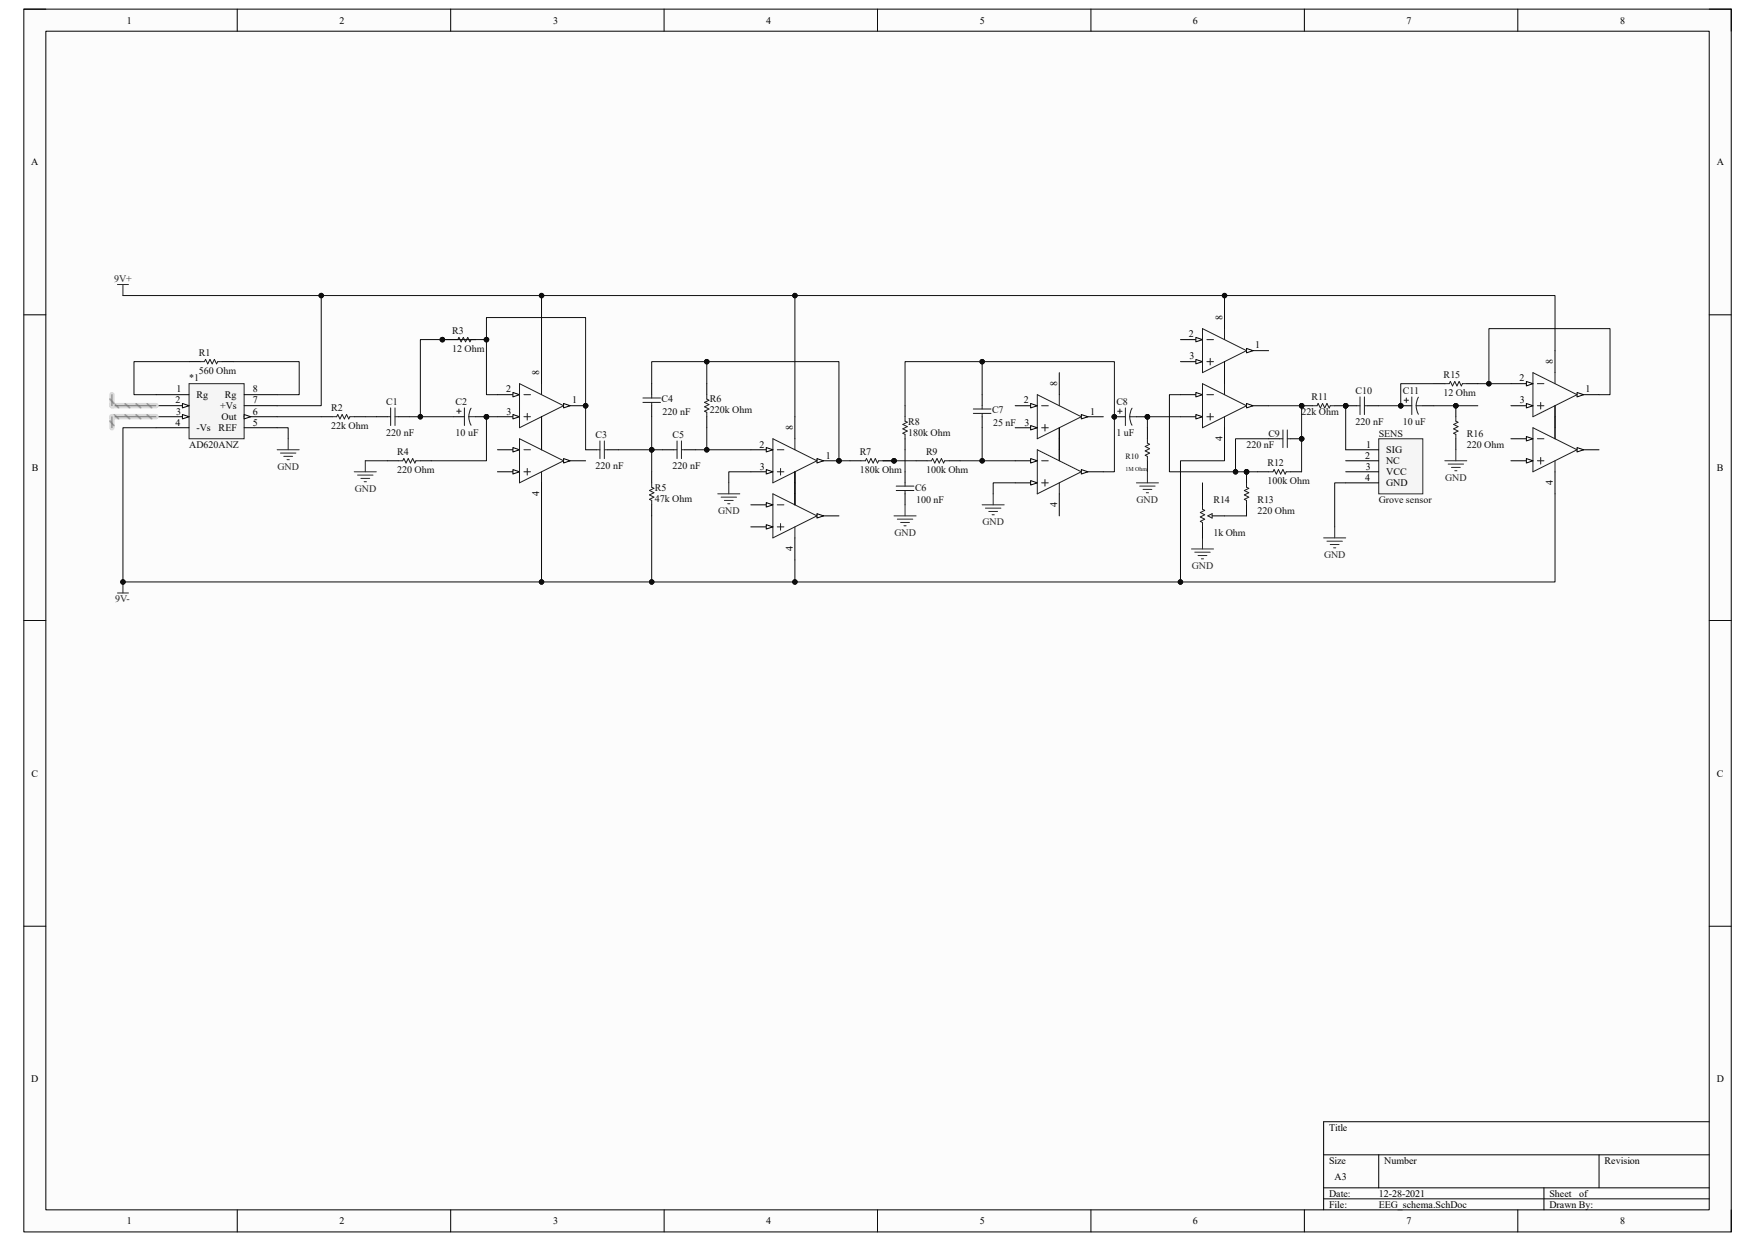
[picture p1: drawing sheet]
<svg xmlns="http://www.w3.org/2000/svg" width="297mm" height="210mm" viewBox="0 0 297 210" stroke-linecap="round" stroke-linejoin="round" font-family="sans-serif">
<path d="M4 1.5h289v207h-289z" fill-rule="evenodd" fill="#fcfcfc"/>
<path d="M4 1.5h289v207h-289z" fill="none" stroke="#000" stroke-width=".17"/>
<path d="M7.8 5.3h281.5v199.4h-281.5z" fill-rule="evenodd" fill="#fcfcfc"/>
<g fill="none" stroke="#000" stroke-width=".17">
<path d="M4 1.5h3.8M7.8 5.3h281.5v199.4h-281.5zM40.1 1.5v3.8M76.3 1.5v3.8M112.4 1.5v3.8M148.5 1.5v3.8M184.6 1.5v3.8M220.7 1.5v3.8M256.9 1.5v3.8M289.3 1.5h3.7v3.8M4 53.3h3.8M289.3 53.3h3.7"/>
<path d="M4 105h3.8M289.3 105h3.7M4 156.7h3.8M289.3 156.7h3.7M224 195.4h65.3M233.3 195.4v5.6M270.6 195.4v5.6M289.3 189.8h-65.3v14.9M40.2 204.7v3.8M76.3 204.7v3.8M112.4 204.7v3.8M148.5 204.7v3.8"/>
<path d="M184.6 204.7v3.8M220.7 204.7v3.8M224 201h65.3M224 202.9h65.3M256.9 204.7v3.8M261.3 201v3.7M293 204.7v3.8"/>
</g>
<path d="M19.9 48.1h1.8M20.8 48.1v1.9" fill="none" stroke="#262626" stroke-width=".17"/>
<path d="M32 64.9h9.3v9.4h-9.3z" fill-rule="evenodd" fill="#f5f5f5"/>
<path d="M32 64.9h9.3v9.4h-9.3z" fill="none" stroke="#262626" stroke-width=".17"/>
<path d="M26.4 66.8h5.6M26.4 68.7h5.6" fill="none" stroke="#000" stroke-width=".17"/>
<path d="M30.9 68.3l1.1 .4-1.1 .3z" fill="#fbfbfb"/>
<path d="M26.4 70.5h5.6M30.9 68.3l1.1 .4-1.1 .3z" fill="none" stroke="#000" stroke-width=".17"/>
<path d="M30.9 70.1l1.1 .4-1.1 .4z" fill="#fbfbfb"/>
<path d="M26.4 72.4h5.6M30.9 70.1l1.1 .4-1.1 .4zM41.3 72.4h5.6M41.3 70.5h5.6" fill="none" stroke="#000" stroke-width=".17"/>
<path d="M41.3 70.1l1.1 .4-1.1 .4z" fill="#fbfbfb"/>
<path d="M32 61.2h1.9M37.6 61.2h1.8M41.3 70.1l1.1 .4-1.1 .4zM41.3 68.7h5.6M41.3 66.8h5.6" fill="none" stroke="#000" stroke-width=".17"/>
<path d="M33.9 61.2h.7l.2-.4 .4 .8 .3-.8 .4 .8 .4-.8 .4 .8 .1-.4h.8" fill="none" stroke="#1c1c1c" stroke-width=".17"/>
<path d="M46.9 76.1h3.7M47.5 76.7h2.6M48 77.2h1.5M48.6 77.8h.4M48.8 74.3v1.8M20.8 98.5v1.9M19.9 100.4h1.8" fill="none" stroke="#262626" stroke-width=".17"/>
<circle cx="20.8" cy="98.5" r=".37" fill="#0e0e0e"/>
<circle cx="20.8" cy="98.5" r=".37" fill="none" stroke="#0e0e0e" stroke-width=".17"/>
<path d="M54.4 70.5h1.8M60 70.5h1.8M63.7 70.5h1.8M67.4 70.5h1.9" fill="none" stroke="#000" stroke-width=".17"/>
<path d="M56.2 70.5h.8l.2-.4 .3 .8 .4-.8 .4 .8 .4-.8 .3 .8 .2-.4h.8M65.5 70.5h.6M66.1 69v3M66.9 70.5h.5M66.9 69v3" fill="none" stroke="#1c1c1c" stroke-width=".17"/>
<circle cx="82.3" cy="70.5" r=".37" fill="#0e0e0e"/>
<circle cx="82.3" cy="70.5" r=".37" fill="none" stroke="#0e0e0e" stroke-width=".17"/>
<path d="M76.7 70.5h1.9M80.5 70.5h1.8" fill="none" stroke="#000" stroke-width=".17"/>
<circle cx="82.3" cy="70.5" r=".37" fill="#0e0e0e"/>
<circle cx="82.3" cy="70.5" r=".37" fill="none" stroke="#0e0e0e" stroke-width=".17"/>
<path d="M77.3 69.6h.7M77.7 69.2v.8M78.6 69v3M79.3 70.5l.1 .8 .3 .7M79.3 70.5h1.2M79.7 69.1l-.3 .7-.1 .7" fill="none" stroke="#1c1c1c" stroke-width=".17"/>
<circle cx="82.3" cy="57.5" r=".37" fill="#0e0e0e"/>
<circle cx="82.3" cy="57.5" r=".37" fill="none" stroke="#0e0e0e" stroke-width=".17"/>
<circle cx="74.9" cy="57.5" r=".37" fill="#0e0e0e"/>
<circle cx="74.9" cy="57.5" r=".37" fill="none" stroke="#0e0e0e" stroke-width=".17"/>
<path d="M80.5 57.5h1.8" fill="none" stroke="#000" stroke-width=".17"/>
<circle cx="82.3" cy="57.5" r=".37" fill="#0e0e0e"/>
<circle cx="82.3" cy="57.5" r=".37" fill="none" stroke="#0e0e0e" stroke-width=".17"/>
<path d="M74.9 57.5h1.8" fill="none" stroke="#000" stroke-width=".17"/>
<circle cx="74.9" cy="57.5" r=".37" fill="#0e0e0e"/>
<circle cx="74.9" cy="57.5" r=".37" fill="none" stroke="#0e0e0e" stroke-width=".17"/>
<path d="M76.7 57.5h.8l.2-.4 .3 .7 .4-.7 .4 .7 .4-.7 .3 .7 .2-.3h.8" fill="none" stroke="#1c1c1c" stroke-width=".17"/>
<circle cx="99.1" cy="68.7" r=".37" fill="#0e0e0e"/>
<circle cx="99.1" cy="68.7" r=".37" fill="none" stroke="#0e0e0e" stroke-width=".17"/>
<path d="M95.4 68.7h3.7" fill="none" stroke="#000" stroke-width=".17"/>
<path d="M95.4 68.3l1.1 .4-1.1 .3z" fill="#fbfbfb"/>
<path d="M95.4 68.3l1.1 .4-1.1 .3z" fill="none" stroke="#000" stroke-width=".17"/>
<circle cx="99.1" cy="68.7" r=".37" fill="#0e0e0e"/>
<circle cx="99.1" cy="68.7" r=".37" fill="none" stroke="#0e0e0e" stroke-width=".17"/>
<path d="M84.2 66.8h3.7" fill="none" stroke="#000" stroke-width=".17"/>
<path d="M86.8 66.4l1.1 .4-1.1 .4z" fill="#fbfbfb"/>
<path d="M84.2 70.5h3.7M86.8 66.4l1.1 .4-1.1 .4z" fill="none" stroke="#000" stroke-width=".17"/>
<path d="M86.8 70.2l1.1 .3-1.1 .4z" fill="#fbfbfb"/>
<path d="M84.2 79.8h3.7M86.8 70.2l1.1 .3-1.1 .4zM91.6 61.2v3.7M91.6 72.4v3.7" fill="none" stroke="#000" stroke-width=".17"/>
<path d="M87.9 64.9l7.5 3.8-7.5 3.7zM88.7 66.8h1.1M88.7 70.5h1.1M89.2 70v1.1M91.6 64.9v1.9M91.6 70.5v1.9" fill="none" stroke="#1c1c1c" stroke-width=".17"/>
<path d="M86.8 79.5l1.1 .3-1.1 .4z" fill="#fbfbfb"/>
<path d="M84.2 76.1h3.7M86.8 79.5l1.1 .3-1.1 .4z" fill="none" stroke="#000" stroke-width=".17"/>
<path d="M86.8 75.7l1.1 .4-1.1 .4z" fill="#fbfbfb"/>
<path d="M86.8 75.7l1.1 .4-1.1 .4zM95.4 78h3.7" fill="none" stroke="#000" stroke-width=".17"/>
<path d="M95.4 77.6l1.1 .4-1.1 .4z" fill="#fbfbfb"/>
<g fill="none" stroke="#000" stroke-width=".17">
<path d="M65.5 78h1.9M71.1 78h1.9M91.6 70.5v3.8M95.4 77.6l1.1 .4-1.1 .4zM99.1 76.1h1.9M102.8 76.1h1.9M110.3 64.9v1.9M110.3 68.7v1.8M110.3 79.8v1.9M112.2 76.1h1.8M115.9 76.1h1.9M91.6 81.7v3.7"/>
<path d="M110.3 85.4v1.9"/>
</g>
<g fill="none" stroke="#1c1c1c" stroke-width=".17">
<path d="M67.4 78h.8l.1-.4 .4 .8 .4-.8 .4 .8 .3-.8 .4 .8 .2-.4h.7M87.9 74.3l7.5 3.7-7.5 3.7zM88.7 76.1h1.1M88.7 79.8h1.1M89.2 79.3v1.1M91.6 74.3v1.8M91.6 79.8v1.9M101 76.1h.5M101.5 74.6v3M102.3 76.1h.5M102.3 74.6v3M108.8 68.1h3"/>
<path d="M108.8 67.4h3M110.3 66.8v.6M110.3 68.1v.6M114 76.1h.6M114.6 74.6v3M115.3 76.1h.6M115.3 74.6v3M110.3 81.7v.8l.4 .1-.8 .4 .8 .4-.8 .4 .8 .3-.8 .4 .4 .2v.7"/>
</g>
<path d="M60 79.8h3.7M61.8 78v1.8M60.5 80.4h2.6M61.1 81h1.5M61.6 81.5h.4" fill="none" stroke="#262626" stroke-width=".17"/>
<circle cx="142" cy="78" r=".37" fill="#0e0e0e"/>
<circle cx="142" cy="78" r=".37" fill="none" stroke="#0e0e0e" stroke-width=".17"/>
<path d="M138.3 78h3.7" fill="none" stroke="#000" stroke-width=".17"/>
<path d="M138.3 77.6l1.1 .4-1.1 .4z" fill="#fbfbfb"/>
<path d="M138.3 77.6l1.1 .4-1.1 .4z" fill="none" stroke="#000" stroke-width=".17"/>
<circle cx="142" cy="78" r=".37" fill="#0e0e0e"/>
<circle cx="142" cy="78" r=".37" fill="none" stroke="#0e0e0e" stroke-width=".17"/>
<path d="M127.1 76.1h3.7" fill="none" stroke="#000" stroke-width=".17"/>
<path d="M129.7 75.7l1.1 .4-1.1 .4z" fill="#fbfbfb"/>
<path d="M127.1 79.8h3.7M129.7 75.7l1.1 .4-1.1 .4z" fill="none" stroke="#000" stroke-width=".17"/>
<path d="M129.7 79.5l1.1 .3-1.1 .4z" fill="#fbfbfb"/>
<path d="M129.7 79.5l1.1 .3-1.1 .4zM134.5 70.5v3.8M127.1 89.2h3.7M134.5 81.7v3.7" fill="none" stroke="#000" stroke-width=".17"/>
<path d="M130.8 74.3l7.5 3.7-7.5 3.7zM131.5 76.1h1.2M131.5 79.8h1.2M132.1 79.3v1.1M134.5 74.3v1.8M134.5 79.8v1.9" fill="none" stroke="#1c1c1c" stroke-width=".17"/>
<path d="M129.7 88.8l1.1 .4-1.1 .3z" fill="#fbfbfb"/>
<path d="M127.1 85.4h3.7M129.7 88.8l1.1 .4-1.1 .3z" fill="none" stroke="#000" stroke-width=".17"/>
<path d="M129.7 85.1l1.1 .3-1.1 .4z" fill="#fbfbfb"/>
<path d="M129.7 85.1l1.1 .3-1.1 .4zM138.3 87.3h3.7" fill="none" stroke="#000" stroke-width=".17"/>
<path d="M138.3 86.9l1.1 .4-1.1 .4z" fill="#fbfbfb"/>
<path d="M119.6 64.9v1.9M119.6 70.5v1.9M134.5 79.8v3.8M134.5 91v3.8M138.3 86.9l1.1 .4-1.1 .4z" fill="none" stroke="#000" stroke-width=".17"/>
<path d="M119.6 66.8v.7l.4 .2-.8 .4 .8 .4-.8 .3 .8 .4-.8 .4 .4 .2v.7M130.8 83.6l7.5 3.7-7.5 3.7zM131.5 85.4h1.2M131.5 89.2h1.2M132.1 88.6v1.1M134.5 83.6v1.8M134.5 89.2v1.8" fill="none" stroke="#1c1c1c" stroke-width=".17"/>
<path d="M121.5 83.6h3.7M122 84.1h2.6M122.6 84.7h1.5M123.2 85.2h.3M123.3 81.7v1.9" fill="none" stroke="#262626" stroke-width=".17"/>
<circle cx="151.3" cy="78" r=".37" fill="#0e0e0e"/>
<circle cx="151.3" cy="78" r=".37" fill="none" stroke="#0e0e0e" stroke-width=".17"/>
<path d="M149.4 78h1.9" fill="none" stroke="#000" stroke-width=".17"/>
<circle cx="151.3" cy="78" r=".37" fill="#0e0e0e"/>
<circle cx="151.3" cy="78" r=".37" fill="none" stroke="#0e0e0e" stroke-width=".17"/>
<path d="M143.8 78h1.9M153.2 68.7v1.8M153.2 74.3v1.8M153.2 79.8v1.9M155 78h1.9M160.6 78h1.9M166.2 66.8v1.9M166.2 70.5v1.9M183 70.5h3.7M153.2 83.6v1.8" fill="none" stroke="#000" stroke-width=".17"/>
<path d="M145.7 78h.8l.1-.4 .4 .8 .4-.8 .4 .8 .3-.8 .4 .8 .2-.4h.7M153.2 70.5v.8l.3 .2-.7 .3 .7 .4-.7 .4 .7 .3-.7 .4 .4 .2v.8M156.9 78h.7l.2-.4 .4 .8 .4-.8 .3 .8 .4-.8 .4 .8 .2-.4h.7M164.7 70h3M164.7 69.2h3M166.2 68.7v.5M166.2 70v.5M151.7 83h3M151.7 82.3h3M153.2 81.7v.6M153.2 83v.6" fill="none" stroke="#1c1c1c" stroke-width=".17"/>
<path d="M151.3 87.3h3.7M151.9 87.9h2.6M152.4 88.4h1.5M153 89h.4M153.2 85.4v1.9" fill="none" stroke="#262626" stroke-width=".17"/>
<path d="M183 70.2l1.1 .3-1.1 .4z" fill="#fbfbfb"/>
<path d="M171.8 68.7h3.7M183 70.2l1.1 .3-1.1 .4z" fill="none" stroke="#000" stroke-width=".17"/>
<path d="M174.4 68.3l1.1 .4-1.1 .3z" fill="#fbfbfb"/>
<path d="M171.8 72.4h3.7M174.4 68.3l1.1 .4-1.1 .3z" fill="none" stroke="#000" stroke-width=".17"/>
<path d="M174.4 72l1.1 .4-1.1 .4z" fill="#fbfbfb"/>
<path d="M174.4 72l1.1 .4-1.1 .4zM179.3 63.1v3.7M179.3 74.3v3.7M171.8 81.7h3.7" fill="none" stroke="#000" stroke-width=".17"/>
<path d="M175.5 66.8l7.5 3.7-7.5 3.8zM176.3 68.7h1.1M176.3 72.4h1.1M176.8 71.8v1.2M179.3 66.8v1.9M179.3 72.4v1.9" fill="none" stroke="#1c1c1c" stroke-width=".17"/>
<path d="M174.4 81.3l1.1 .4-1.1 .4z" fill="#fbfbfb"/>
<path d="M171.8 78h3.7M174.4 81.3l1.1 .4-1.1 .4z" fill="none" stroke="#000" stroke-width=".17"/>
<path d="M174.4 77.6l1.1 .4-1.1 .4z" fill="#fbfbfb"/>
<path d="M174.4 77.6l1.1 .4-1.1 .4zM183 79.8h3.7" fill="none" stroke="#000" stroke-width=".17"/>
<path d="M183 79.5l1.1 .3-1.1 .4z" fill="#fbfbfb"/>
<path d="M179.3 72.4v3.7M183 79.5l1.1 .3-1.1 .4zM179.3 83.6v3.7" fill="none" stroke="#000" stroke-width=".17"/>
<path d="M175.5 76.1l7.5 3.7-7.5 3.8zM176.3 78h1.1M179.3 76.1v1.9M176.3 81.7h1.1M176.8 81.2v1.1M179.3 81.7v1.9" fill="none" stroke="#1c1c1c" stroke-width=".17"/>
<path d="M166.2 85.4h3.7M166.8 86h2.6M167.3 86.6h1.5M167.9 87.1h.4M168.1 83.6v1.8" fill="none" stroke="#262626" stroke-width=".17"/>
<circle cx="188.6" cy="70.5" r=".37" fill="#0e0e0e"/>
<circle cx="188.6" cy="70.5" r=".37" fill="none" stroke="#0e0e0e" stroke-width=".17"/>
<circle cx="194.2" cy="70.5" r=".37" fill="#0e0e0e"/>
<circle cx="194.2" cy="70.5" r=".37" fill="none" stroke="#0e0e0e" stroke-width=".17"/>
<path d="M188.6 70.5h1.9" fill="none" stroke="#000" stroke-width=".17"/>
<circle cx="188.6" cy="70.5" r=".37" fill="#0e0e0e"/>
<circle cx="188.6" cy="70.5" r=".37" fill="none" stroke="#0e0e0e" stroke-width=".17"/>
<path d="M192.3 70.5h1.9" fill="none" stroke="#000" stroke-width=".17"/>
<circle cx="194.2" cy="70.5" r=".37" fill="#0e0e0e"/>
<circle cx="194.2" cy="70.5" r=".37" fill="none" stroke="#0e0e0e" stroke-width=".17"/>
<path d="M189.1 69.6h.8M189.5 69.2v.8M190.5 69v3M191.2 70.5l.1 .8 .3 .7M191.2 70.5h1.1M191.6 69.1l-.3 .7-.1 .7M194.2 74.3v.7l.4 .2-.8 .4 .8 .3-.8 .4 .8 .4-.8 .3 .4 .2v.8" fill="none" stroke="#1c1c1c" stroke-width=".17"/>
<path d="M211 59.3h3.7M194.2 72.4v1.9M194.2 78v1.8" fill="none" stroke="#000" stroke-width=".17"/>
<path d="M194.2 79.8v1.9M192.3 81.7h3.7M192.9 82.3h2.6M193.4 82.8h1.5M194 83.4h.4" fill="none" stroke="#262626" stroke-width=".17"/>
<path d="M211 59l1.1 .3-1.1 .4z" fill="#fbfbfb"/>
<path d="M199.8 57.5h3.7M211 59l1.1 .3-1.1 .4z" fill="none" stroke="#000" stroke-width=".17"/>
<path d="M202.4 57.1l1.1 .4-1.1 .3z" fill="#fbfbfb"/>
<path d="M202.4 57.1l1.1 .4-1.1 .3zM199.8 61.2h3.7" fill="none" stroke="#000" stroke-width=".17"/>
<path d="M202.4 60.8l1.1 .4-1.1 .4z" fill="#fbfbfb"/>
<path d="M207.2 51.9v3.7M199.8 70.5h3.7M202.4 60.8l1.1 .4-1.1 .4zM207.2 63.1v3.7" fill="none" stroke="#000" stroke-width=".17"/>
<path d="M203.5 55.6l7.5 3.7-7.5 3.8zM204.2 57.5h1.2M207.2 55.6v1.9M204.2 61.2h1.2M204.8 60.6v1.2M207.2 61.2v1.9" fill="none" stroke="#1c1c1c" stroke-width=".17"/>
<path d="M202.4 70.2l1.1 .3-1.1 .4z" fill="#fbfbfb"/>
<path d="M199.8 66.8h3.7M202.4 70.2l1.1 .3-1.1 .4z" fill="none" stroke="#000" stroke-width=".17"/>
<path d="M202.4 66.4l1.1 .4-1.1 .4z" fill="#fbfbfb"/>
<path d="M202.4 66.4l1.1 .4-1.1 .4zM211 68.7h3.7" fill="none" stroke="#000" stroke-width=".17"/>
<path d="M211 68.3l1.1 .4-1.1 .3z" fill="#fbfbfb"/>
<path d="M207.2 61.2v3.7M207.2 72.4v3.7M211 68.3l1.1 .4-1.1 .3z" fill="none" stroke="#000" stroke-width=".17"/>
<path d="M203.5 64.9l7.5 3.8-7.5 3.7zM204.2 66.8h1.2M204.2 70.5h1.2M204.8 70v1.1M207.2 64.9v1.9M207.2 70.5v1.9" fill="none" stroke="#1c1c1c" stroke-width=".17"/>
<circle cx="220.3" cy="74.3" r=".37" fill="#0e0e0e"/>
<circle cx="220.3" cy="74.3" r=".37" fill="none" stroke="#0e0e0e" stroke-width=".17"/>
<path d="M214.7 74.3h1.9M218.4 74.3h1.9" fill="none" stroke="#000" stroke-width=".17"/>
<circle cx="220.3" cy="74.3" r=".37" fill="#0e0e0e"/>
<circle cx="220.3" cy="74.3" r=".37" fill="none" stroke="#0e0e0e" stroke-width=".17"/>
<path d="M214.7 79.8h.7l.2-.3 .4 .7 .4-.7 .3 .7 .4-.7 .4 .7 .2-.4h.7M216.6 74.3h.5M217.1 72.8v2.9M217.9 72.8v2.9M217.9 74.3h.5" fill="none" stroke="#1c1c1c" stroke-width=".17"/>
<path d="M212.8 79.8h1.9M218.4 79.8h1.9" fill="none" stroke="#000" stroke-width=".17"/>
<circle cx="211" cy="79.8" r=".37" fill="#0e0e0e"/>
<circle cx="211" cy="79.8" r=".37" fill="none" stroke="#0e0e0e" stroke-width=".17"/>
<path d="M211 79.8v1.9" fill="none" stroke="#000" stroke-width=".17"/>
<circle cx="211" cy="79.8" r=".37" fill="#0e0e0e"/>
<circle cx="211" cy="79.8" r=".37" fill="none" stroke="#0e0e0e" stroke-width=".17"/>
<path d="M203.5 83.6v1.8M203.5 89.2v1.8M205.2 87.3h2M211 85.4v1.9" fill="none" stroke="#000" stroke-width=".17"/>
<path d="M203.5 85.4v.8l.4 .2-.8 .3 .8 .4-.8 .4 .8 .4-.8 .3 .4 .2v.8M204.4 87.3l.7-.4v.8zM211 81.7v.8l.3 .1-.7 .4 .7 .4-.7 .4 .7 .3-.7 .4 .4 .2v.7" fill="none" stroke="#1c1c1c" stroke-width=".17"/>
<path d="M201.6 92.9h3.8M202.2 93.5h2.6M202.8 94h1.4M203.3 94.6h.4M203.5 91v1.9" fill="none" stroke="#262626" stroke-width=".17"/>
<path d="M233.3 74.3h7.5v9.3h-7.5z" fill-rule="evenodd" fill="#f5f5f5"/>
<path d="M233.3 74.3h7.5v9.3h-7.5z" fill="none" stroke="#262626" stroke-width=".17"/>
<path d="M227.7 78h5.6M227.7 79.8h5.6M227.7 76.1h5.6M227.7 81.7h5.6" fill="none" stroke="#000" stroke-width=".17"/>
<circle cx="227.7" cy="68.7" r=".37" fill="#0e0e0e"/>
<circle cx="227.7" cy="68.7" r=".37" fill="none" stroke="#0e0e0e" stroke-width=".17"/>
<circle cx="220.3" cy="68.7" r=".37" fill="#0e0e0e"/>
<circle cx="220.3" cy="68.7" r=".37" fill="none" stroke="#0e0e0e" stroke-width=".17"/>
<path d="M225.9 68.7h1.8" fill="none" stroke="#000" stroke-width=".17"/>
<circle cx="227.7" cy="68.7" r=".37" fill="#0e0e0e"/>
<circle cx="227.7" cy="68.7" r=".37" fill="none" stroke="#0e0e0e" stroke-width=".17"/>
<path d="M220.3 68.7h1.8" fill="none" stroke="#000" stroke-width=".17"/>
<circle cx="220.3" cy="68.7" r=".37" fill="#0e0e0e"/>
<circle cx="220.3" cy="68.7" r=".37" fill="none" stroke="#0e0e0e" stroke-width=".17"/>
<path d="M222.1 68.7h.8l.2-.4 .4 .7 .3-.7 .4 .7 .4-.7 .3 .7 .2-.3h.8" fill="none" stroke="#1c1c1c" stroke-width=".17"/>
<path d="M224 91h3.7M224.6 91.6h2.6M225.1 92.1h1.5M225.7 92.7h.4M225.9 89.2v1.8" fill="none" stroke="#262626" stroke-width=".17"/>
<circle cx="227.7" cy="68.7" r=".37" fill="#0e0e0e"/>
<circle cx="227.7" cy="68.7" r=".37" fill="none" stroke="#0e0e0e" stroke-width=".17"/>
<path d="M227.7 68.7h1.9" fill="none" stroke="#000" stroke-width=".17"/>
<circle cx="227.7" cy="68.7" r=".37" fill="#0e0e0e"/>
<circle cx="227.7" cy="68.7" r=".37" fill="none" stroke="#0e0e0e" stroke-width=".17"/>
<path d="M231.5 68.7h1.8M242.7 64.9h1.8M248.2 64.9h1.9" fill="none" stroke="#000" stroke-width=".17"/>
<path d="M229.6 68.7h.6M230.2 67.2v3M230.9 67.2v3M230.9 68.7h.6M244.5 64.9h.8l.1-.3 .4 .7 .4-.7 .4 .7 .3-.7 .4 .7 .2-.4h.7" fill="none" stroke="#1c1c1c" stroke-width=".17"/>
<circle cx="237.1" cy="68.7" r=".37" fill="#0e0e0e"/>
<circle cx="237.1" cy="68.7" r=".37" fill="none" stroke="#0e0e0e" stroke-width=".17"/>
<path d="M237.1 68.7h1.8" fill="none" stroke="#000" stroke-width=".17"/>
<circle cx="237.1" cy="68.7" r=".37" fill="#0e0e0e"/>
<circle cx="237.1" cy="68.7" r=".37" fill="none" stroke="#0e0e0e" stroke-width=".17"/>
<path d="M240.8 68.7h1.9" fill="none" stroke="#000" stroke-width=".17"/>
<path d="M237.6 67.7h.8M238 67.4v.7M238.9 67.2v3M239.7 68.7l.1 .7 .2 .7M239.7 68.7h1.1M240 67.2l-.2 .7-.1 .8" fill="none" stroke="#1c1c1c" stroke-width=".17"/>
<circle cx="246.4" cy="68.7" r=".37" fill="#0e0e0e"/>
<circle cx="246.4" cy="68.7" r=".37" fill="none" stroke="#0e0e0e" stroke-width=".17"/>
<path d="M246.4 68.7v1.8" fill="none" stroke="#000" stroke-width=".17"/>
<circle cx="246.4" cy="68.7" r=".37" fill="#0e0e0e"/>
<circle cx="246.4" cy="68.7" r=".37" fill="none" stroke="#0e0e0e" stroke-width=".17"/>
<path d="M246.4 74.3v1.8M266.9 66.8h3.7" fill="none" stroke="#000" stroke-width=".17"/>
<path d="M246.4 70.5v.8l.4 .2-.8 .3 .8 .4-.8 .4 .8 .4-.8 .3 .4 .2v.8" fill="none" stroke="#1c1c1c" stroke-width=".17"/>
<path d="M266.9 66.4l1.1 .4-1.1 .4z" fill="#fbfbfb"/>
<path d="M255.7 64.9h3.7M266.9 66.4l1.1 .4-1.1 .4z" fill="none" stroke="#000" stroke-width=".17"/>
<path d="M258.3 64.6l1.1 .3-1.1 .4z" fill="#fbfbfb"/>
<path d="M255.7 68.7h3.7M258.3 64.6l1.1 .3-1.1 .4z" fill="none" stroke="#000" stroke-width=".17"/>
<path d="M258.3 68.3l1.1 .4-1.1 .3z" fill="#fbfbfb"/>
<path d="M263.2 59.3v3.8M255.7 78h3.7M258.3 68.3l1.1 .4-1.1 .3zM263.2 70.5v3.8" fill="none" stroke="#000" stroke-width=".17"/>
<path d="M259.4 63.1l7.5 3.7-7.5 3.7zM260.2 64.9h1.1M260.2 68.7h1.1M260.7 68.1v1.1M263.2 63.1v1.8M263.2 68.7v1.8" fill="none" stroke="#1c1c1c" stroke-width=".17"/>
<path d="M258.3 77.6l1.1 .4-1.1 .4z" fill="#fbfbfb"/>
<path d="M255.7 74.3h3.7M258.3 77.6l1.1 .4-1.1 .4z" fill="none" stroke="#000" stroke-width=".17"/>
<path d="M258.3 73.9l1.1 .4-1.1 .3z" fill="#fbfbfb"/>
<path d="M258.3 73.9l1.1 .4-1.1 .3zM266.9 76.1h3.7" fill="none" stroke="#000" stroke-width=".17"/>
<path d="M266.9 75.7l1.1 .4-1.1 .4z" fill="#fbfbfb"/>
<path d="M263.2 68.7v3.7M263.2 79.8v3.8M266.9 75.7l1.1 .4-1.1 .4z" fill="none" stroke="#000" stroke-width=".17"/>
<path d="M259.4 72.4l7.5 3.7-7.5 3.7zM260.2 74.3h1.1M260.2 78h1.1M260.7 77.4v1.1M263.2 72.4v1.9M263.2 78v1.8" fill="none" stroke="#1c1c1c" stroke-width=".17"/>
<path d="M244.5 78h3.7M245.1 78.5h2.6M245.6 79.1h1.5M246.2 79.7h.4M246.4 76.1v1.9" fill="none" stroke="#262626" stroke-width=".17"/>
<path d="M54.4 50v18.7h-7.5M32 61.2h-9.3v5.6h3.7M39.4 61.2h11.2v5.6h-3.7" fill="none" stroke="#0e0e0e" stroke-width=".17"/>
<circle cx="54.4" cy="50" r=".37" fill="#0e0e0e"/>
<g fill="none" stroke="#0e0e0e" stroke-width=".17">
<path d="M80.5 57.5h-9.4v13h-1.8M46.9 72.4h1.9v1.9M46.9 70.5h7.5M61.8 70.5h1.9"/>
<circle cx="54.4" cy="50" r=".37"/>
</g>
<circle cx="71.1" cy="70.5" r=".37" fill="#0e0e0e"/>
<circle cx="71.1" cy="70.5" r=".37" fill="none" stroke="#0e0e0e" stroke-width=".17"/>
<circle cx="74.9" cy="57.5" r=".37" fill="#0e0e0e"/>
<g fill="none" stroke="#0e0e0e" stroke-width=".17">
<path d="M82.3 70.5v7.5h-9.3"/>
<circle cx="74.9" cy="57.5" r=".37"/>
</g>
<circle cx="82.3" cy="70.5" r=".37" fill="#0e0e0e"/>
<g fill="none" stroke="#0e0e0e" stroke-width=".17">
<path d="M61.8 78h3.7M71.1 70.5h5.6"/>
<circle cx="82.3" cy="70.5" r=".37"/>
</g>
<circle cx="71.1" cy="70.5" r=".37" fill="#0e0e0e"/>
<g fill="none" stroke="#0e0e0e" stroke-width=".17">
<path d="M84.2 66.8h-1.9v-13.1h16.8v22.4"/>
<circle cx="71.1" cy="70.5" r=".37"/>
</g>
<circle cx="82.3" cy="57.5" r=".37" fill="#0e0e0e"/>
<circle cx="82.3" cy="57.5" r=".37" fill="none" stroke="#0e0e0e" stroke-width=".17"/>
<circle cx="99.1" cy="68.7" r=".37" fill="#0e0e0e"/>
<g fill="none" stroke="#0e0e0e" stroke-width=".17">
<path d="M110.3 70.5v5.6h-5.6"/>
<circle cx="99.1" cy="68.7" r=".37"/>
</g>
<circle cx="110.3" cy="76.1" r=".37" fill="#0e0e0e"/>
<g fill="none" stroke="#0e0e0e" stroke-width=".17">
<path d="M110.3 76.1v3.7"/>
<circle cx="110.3" cy="76.1" r=".37"/>
</g>
<circle cx="110.3" cy="76.1" r=".37" fill="#0e0e0e"/>
<g fill="none" stroke="#0e0e0e" stroke-width=".17">
<path d="M110.3 76.1h1.9"/>
<circle cx="110.3" cy="76.1" r=".37"/>
</g>
<circle cx="110.3" cy="76.1" r=".37" fill="#0e0e0e"/>
<g fill="none" stroke="#0e0e0e" stroke-width=".17">
<path d="M117.8 76.1h9.3"/>
<circle cx="110.3" cy="76.1" r=".37"/>
</g>
<circle cx="119.6" cy="76.1" r=".37" fill="#0e0e0e"/>
<g fill="none" stroke="#0e0e0e" stroke-width=".17">
<path d="M134.5 79.8v5.6M134.5 94.8v3.7"/>
<circle cx="119.6" cy="76.1" r=".37"/>
</g>
<circle cx="134.5" cy="98.5" r=".37" fill="#0e0e0e"/>
<g fill="none" stroke="#0e0e0e" stroke-width=".17">
<path d="M119.6 72.4v3.7"/>
<circle cx="134.5" cy="98.5" r=".37"/>
</g>
<circle cx="119.6" cy="76.1" r=".37" fill="#0e0e0e"/>
<g fill="none" stroke="#0e0e0e" stroke-width=".17">
<path d="M119.6 61.2v3.7"/>
<circle cx="119.6" cy="76.1" r=".37"/>
</g>
<circle cx="119.6" cy="61.2" r=".37" fill="#0e0e0e"/>
<g fill="none" stroke="#0e0e0e" stroke-width=".17">
<path d="M134.5 50v20.5"/>
<circle cx="119.6" cy="61.2" r=".37"/>
</g>
<circle cx="134.5" cy="50" r=".37" fill="#0e0e0e"/>
<g fill="none" stroke="#0e0e0e" stroke-width=".17">
<path d="M110.3 64.9v-3.7h31.7v16.8h1.8M127.1 79.8h-3.8v1.9"/>
<circle cx="134.5" cy="50" r=".37"/>
</g>
<circle cx="119.6" cy="61.2" r=".37" fill="#0e0e0e"/>
<circle cx="119.6" cy="61.2" r=".37" fill="none" stroke="#0e0e0e" stroke-width=".17"/>
<circle cx="142" cy="78" r=".37" fill="#0e0e0e"/>
<g fill="none" stroke="#0e0e0e" stroke-width=".17">
<path d="M149.4 78h5.6"/>
<circle cx="142" cy="78" r=".37"/>
</g>
<circle cx="151.3" cy="78" r=".37" fill="#0e0e0e"/>
<g fill="none" stroke="#0e0e0e" stroke-width=".17">
<path d="M153.2 76.1v3.7M166.2 66.8v-5.6h-13v7.5"/>
<circle cx="151.3" cy="78" r=".37"/>
</g>
<circle cx="166.2" cy="61.2" r=".37" fill="#0e0e0e"/>
<g fill="none" stroke="#0e0e0e" stroke-width=".17">
<path d="M166.2 72.4v5.6h-3.7"/>
<circle cx="166.2" cy="61.2" r=".37"/>
</g>
<circle cx="166.2" cy="78" r=".37" fill="#0e0e0e"/>
<g fill="none" stroke="#0e0e0e" stroke-width=".17">
<path d="M166.2 61.2h22.4v18.6h-1.9"/>
<circle cx="166.2" cy="78" r=".37"/>
</g>
<circle cx="166.2" cy="61.2" r=".37" fill="#0e0e0e"/>
<circle cx="166.2" cy="61.2" r=".37" fill="none" stroke="#0e0e0e" stroke-width=".17"/>
<circle cx="188.6" cy="70.5" r=".37" fill="#0e0e0e"/>
<g fill="none" stroke="#0e0e0e" stroke-width=".17">
<path d="M166.2 78h5.6"/>
<circle cx="188.6" cy="70.5" r=".37"/>
</g>
<circle cx="166.2" cy="78" r=".37" fill="#0e0e0e"/>
<g fill="none" stroke="#0e0e0e" stroke-width=".17">
<path d="M26.4 72.4h-5.6v26.1h89.5v-11.2M171.8 81.7h-3.7v1.9"/>
<circle cx="166.2" cy="78" r=".37"/>
</g>
<circle cx="20.8" cy="98.5" r=".37" fill="#0e0e0e"/>
<circle cx="20.8" cy="98.5" r=".37" fill="none" stroke="#0e0e0e" stroke-width=".17"/>
<circle cx="91.6" cy="98.5" r=".37" fill="#0e0e0e"/>
<circle cx="91.6" cy="98.5" r=".37" fill="none" stroke="#0e0e0e" stroke-width=".17"/>
<circle cx="110.3" cy="98.5" r=".37" fill="#0e0e0e"/>
<g fill="none" stroke="#0e0e0e" stroke-width=".17">
<path d="M91.6 85.4v13.1"/>
<circle cx="110.3" cy="98.5" r=".37"/>
</g>
<circle cx="91.6" cy="98.5" r=".37" fill="#0e0e0e"/>
<g fill="none" stroke="#0e0e0e" stroke-width=".17">
<path d="M91.6 50v11.2"/>
<circle cx="91.6" cy="98.5" r=".37"/>
</g>
<circle cx="91.6" cy="50" r=".37" fill="#0e0e0e"/>
<g fill="none" stroke="#0e0e0e" stroke-width=".17">
<path d="M82.3 70.5h1.9"/>
<circle cx="91.6" cy="50" r=".37"/>
</g>
<circle cx="82.3" cy="70.5" r=".37" fill="#0e0e0e"/>
<g fill="none" stroke="#0e0e0e" stroke-width=".17">
<path d="M194.2 70.5h5.6"/>
<circle cx="82.3" cy="70.5" r=".37"/>
</g>
<circle cx="194.2" cy="70.5" r=".37" fill="#0e0e0e"/>
<g fill="none" stroke="#0e0e0e" stroke-width=".17">
<path d="M194.2 70.5v1.9"/>
<circle cx="194.2" cy="70.5" r=".37"/>
</g>
<circle cx="194.2" cy="70.5" r=".37" fill="#0e0e0e"/>
<g fill="none" stroke="#0e0e0e" stroke-width=".17">
<path d="M207.2 50v1.9"/>
<circle cx="194.2" cy="70.5" r=".37"/>
</g>
<circle cx="207.2" cy="50" r=".37" fill="#0e0e0e"/>
<g fill="none" stroke="#0e0e0e" stroke-width=".17">
<path d="M199.8 66.8h-1.9v13h11.2v-5.5h5.6"/>
<circle cx="207.2" cy="50" r=".37"/>
</g>
<circle cx="209.1" cy="79.8" r=".37" fill="#0e0e0e"/>
<g fill="none" stroke="#0e0e0e" stroke-width=".17">
<path d="M207.2 76.1v1.9h-7.4v20.5h-89.5"/>
<circle cx="209.1" cy="79.8" r=".37"/>
</g>
<circle cx="199.8" cy="98.5" r=".37" fill="#0e0e0e"/>
<circle cx="199.8" cy="98.5" r=".37" fill="none" stroke="#0e0e0e" stroke-width=".17"/>
<circle cx="134.5" cy="98.5" r=".37" fill="#0e0e0e"/>
<circle cx="134.5" cy="98.5" r=".37" fill="none" stroke="#0e0e0e" stroke-width=".17"/>
<circle cx="110.3" cy="98.5" r=".37" fill="#0e0e0e"/>
<g fill="none" stroke="#0e0e0e" stroke-width=".17">
<path d="M209.1 79.8h1.9M207.2 87.3h3.8"/>
<circle cx="110.3" cy="98.5" r=".37"/>
</g>
<circle cx="209.1" cy="79.8" r=".37" fill="#0e0e0e"/>
<circle cx="209.1" cy="79.8" r=".37" fill="none" stroke="#0e0e0e" stroke-width=".17"/>
<circle cx="211" cy="79.8" r=".37" fill="#0e0e0e"/>
<g fill="none" stroke="#0e0e0e" stroke-width=".17">
<path d="M211 79.8h1.8"/>
<circle cx="211" cy="79.8" r=".37"/>
</g>
<circle cx="211" cy="79.8" r=".37" fill="#0e0e0e"/>
<g fill="none" stroke="#0e0e0e" stroke-width=".17">
<path d="M214.7 68.7h5.6v11.1"/>
<circle cx="211" cy="79.8" r=".37"/>
</g>
<circle cx="220.3" cy="68.7" r=".37" fill="#0e0e0e"/>
<circle cx="220.3" cy="68.7" r=".37" fill="none" stroke="#0e0e0e" stroke-width=".17"/>
<circle cx="220.3" cy="74.3" r=".37" fill="#0e0e0e"/>
<g fill="none" stroke="#0e0e0e" stroke-width=".17">
<path d="M227.7 68.7v7.4"/>
<circle cx="220.3" cy="74.3" r=".37"/>
</g>
<circle cx="227.7" cy="68.7" r=".37" fill="#0e0e0e"/>
<g fill="none" stroke="#0e0e0e" stroke-width=".17">
<path d="M242.7 68.7h7.4M227.7 81.7h-1.8v7.5"/>
<circle cx="227.7" cy="68.7" r=".37"/>
</g>
<circle cx="246.4" cy="68.7" r=".37" fill="#0e0e0e"/>
<g fill="none" stroke="#0e0e0e" stroke-width=".17">
<path d="M242.7 64.9h-5.6v3.8h-3.8"/>
<circle cx="246.4" cy="68.7" r=".37"/>
</g>
<circle cx="237.1" cy="68.7" r=".37" fill="#0e0e0e"/>
<g fill="none" stroke="#0e0e0e" stroke-width=".17">
<path d="M263.2 83.6v14.9h-63.4"/>
<circle cx="237.1" cy="68.7" r=".37"/>
</g>
<circle cx="199.8" cy="98.5" r=".37" fill="#0e0e0e"/>
<g fill="none" stroke="#0e0e0e" stroke-width=".17">
<path d="M250.1 64.9h5.6M203.5 81.7v1.9"/>
<circle cx="199.8" cy="98.5" r=".37"/>
</g>
<circle cx="252" cy="64.9" r=".37" fill="#0e0e0e"/>
<g fill="none" stroke="#0e0e0e" stroke-width=".17">
<path d="M252 64.9v-9.3h20.5v11.2h-1.9"/>
<circle cx="252" cy="64.9" r=".37"/>
</g>
<circle cx="252" cy="64.9" r=".37" fill="#0e0e0e"/>
<g fill="none" stroke="#0e0e0e" stroke-width=".17">
<path d="M20.8 50h242.4v9.3M91.6 70.5v5.6"/>
<circle cx="252" cy="64.9" r=".37"/>
</g>
<circle cx="54.4" cy="50" r=".37" fill="#0e0e0e"/>
<circle cx="54.4" cy="50" r=".37" fill="none" stroke="#0e0e0e" stroke-width=".17"/>
<circle cx="91.6" cy="50" r=".37" fill="#0e0e0e"/>
<circle cx="91.6" cy="50" r=".37" fill="none" stroke="#0e0e0e" stroke-width=".17"/>
<circle cx="134.5" cy="50" r=".37" fill="#0e0e0e"/>
<circle cx="134.5" cy="50" r=".37" fill="none" stroke="#0e0e0e" stroke-width=".17"/>
<circle cx="207.2" cy="50" r=".37" fill="#0e0e0e"/>
<circle cx="207.2" cy="50" r=".37" fill="none" stroke="#0e0e0e" stroke-width=".17"/>
<path d="M18.9 66.8v1.9h7.5M26.4 70.5h-7.5v1.9" fill="none" stroke="#dadada" stroke-width=".93"/>
<path d="M18.6 67.5l.7 .8M18.6 71.3l.7 .7M19.3 68.3l.8 .7M19.3 70.2l.8 .6M21.2 68.3l.7 .7M21.2 70.2l.7 .6M23 68.3l.8 .7M23 70.2l.8 .6M24.9 68.3l.8 .7M24.9 70.2l.8 .6" fill="none" stroke="#9e9e9e" stroke-width=".3"/>
<path d="M18.9 66.8v1.9h7.5M26.4 70.5h-7.5v1.9" fill="none" stroke="#777" stroke-width=".17"/>
<g font-size="1.7">
<text x="21.5" y="4">1</text>
<text x="57.4" y="4">2</text>
<text x="93.6" y="4">3</text>
<text x="129.7" y="4">4</text>
<text x="165.8" y="4">5</text>
<text x="201.9" y="4">6</text>
<text x="238" y="4">7</text>
<text x="274.2" y="4">8</text>
<text x="5.3" y="28">A</text>
<text x="290.5" y="28">A</text>
<text x="201.2" y="57.1">2</text>
<text x="206.9" y="54.1" transform="rotate(-90 206.9 54.1)">8</text>
<text x="212.4" y="59">1</text>
<text x="91.3" y="63.4" transform="rotate(-90 91.3 63.4)">8</text>
<text x="178.9" y="65.3" transform="rotate(-90 178.9 65.3)">8</text>
<text x="201.3" y="60.8">3</text>
<text x="257.2" y="64.6">2</text>
<text x="262.8" y="61.6" transform="rotate(-90 262.8 61.6)">8</text>
<text x="29.7" y="68.3">2</text>
<text x="29.8" y="70.1">3</text>
<text x="29.8" y="66.4">1</text>
<text x="33.3" y="67.4">Rg</text>
<text x="37.3" y="69.2">+Vs</text>
<text x="37.5" y="71.1">Out</text>
<text x="38.1" y="67.4">Rg</text>
<text x="42.8" y="70.1">6</text>
<text x="42.8" y="68.3">7</text>
<text x="42.8" y="66.4">8</text>
<text x="85.6" y="66.4">2</text>
<text x="85.7" y="70.1">3</text>
<text x="96.9" y="68.3">1</text>
<text x="173.3" y="68.3">2</text>
<text x="184.5" y="70.1">1</text>
<text x="257.2" y="68.3">3</text>
<text x="268.4" y="66.4">1</text>
<text x="29.7" y="72">4</text>
<text x="33.3" y="72.9">-Vs</text>
<text x="37" y="72.9">REF</text>
<text x="42.8" y="72">5</text>
<text x="128.5" y="75.7">2</text>
<text x="134.2" y="72.8" transform="rotate(-90 134.2 72.8)">8</text>
<text x="139.7" y="77.6">1</text>
<text x="173.4" y="72">3</text>
<text x="206.9" y="74.7" transform="rotate(-90 206.9 74.7)">4</text>
<text x="231.1" y="77.6">2</text>
<text x="231.2" y="75.7">1</text>
<text x="234.6" y="76.7">SIG</text>
<text x="5.4" y="79.7">B</text>
<text x="91.3" y="84" transform="rotate(-90 91.3 84)">4</text>
<text x="128.6" y="79.5">3</text>
<text x="231.1" y="81.4">4</text>
<text x="231.1" y="79.5">3</text>
<text x="234.6" y="78.6">NC</text>
<text x="234.6" y="80.4">VCC</text>
<text x="234.6" y="82.3">GND</text>
<text x="262.8" y="82.1" transform="rotate(-90 262.8 82.1)">4</text>
<text x="290.6" y="79.7">B</text>
<text x="178.9" y="85.9" transform="rotate(-90 178.9 85.9)">4</text>
<text x="134.2" y="93.3" transform="rotate(-90 134.2 93.3)">4</text>
<text x="5.3" y="131.4">C</text>
<text x="290.6" y="131.4">C</text>
<text x="5.3" y="183.2">D</text>
<text x="290.5" y="183.2">D</text>
<text x="224.9" y="191.3">Title</text>
<text x="224.9" y="196.9">Size</text>
<text x="234.3" y="196.9">Number</text>
<text x="271.5" y="196.9">Revision</text>
<text x="224.9" y="202.5">Date:</text>
<text x="225.8" y="199.7">A3</text>
<text x="233.3" y="202.5">12-28-2021</text>
<text x="262.2" y="202.5">Sheet</text>
<text x="267.3" y="202.5">of</text>
<text x="21.5" y="207.2">1</text>
<text x="57.4" y="207.2">2</text>
<text x="93.6" y="207.2">3</text>
<text x="129.7" y="207.2">4</text>
<text x="165.8" y="207.2">5</text>
<text x="201.9" y="207.2">6</text>
<text x="224.9" y="204.4">File:</text>
<text x="233.3" y="204.4">EEG_schema.SchDoc</text>
<text x="238" y="207.2">7</text>
<text x="262.2" y="204.4">Drawn By:</text>
<text x="274.2" y="207.2">8</text>
</g>
<g font-size="1.7" fill="#262626">
<text x="19.3" y="47.8">9V+</text>
<text x="47" y="79.5">GND</text>
<text x="60" y="83.2">GND</text>
<text x="244.6" y="81.4">GND</text>
<text x="121.5" y="87">GND</text>
<text x="166.3" y="88.8">GND</text>
<text x="192.4" y="85.1">GND</text>
<text x="151.4" y="90.7">GND</text>
<text x="224.1" y="94.4">GND</text>
<text x="19.5" y="101.9">9V-</text>
<text x="201.7" y="96.3">GND</text>
</g>
<g font-size="1.7" fill="#0e0e0e">
<text x="76.5" y="56.6">R3</text>
<text x="76.5" y="59.5">12 Ohm</text>
<text x="32" y="64.6">*1</text>
<text x="33.7" y="60.3">R1</text>
<text x="33.7" y="63.2">560 Ohm</text>
<text x="244.3" y="64">R15</text>
<text x="56" y="69.6">R2</text>
<text x="65.4" y="68.5">C1</text>
<text x="77.1" y="68.5">C2</text>
<text x="112" y="68.1">C4</text>
<text x="112.1" y="70.1">220 nF</text>
<text x="120.1" y="68.1">R6</text>
<text x="120.1" y="70">220k Ohm</text>
<text x="153.7" y="71.8">R8</text>
<text x="167.9" y="70">C7</text>
<text x="188.9" y="68.5">C8</text>
<text x="220.3" y="70.1">22k Ohm</text>
<text x="222" y="67.7">R11</text>
<text x="229.4" y="66.6">C10</text>
<text x="229.4" y="71.8">220 nF</text>
<text x="237.4" y="66.6">C11</text>
<text x="237.4" y="71.8">10 uF</text>
<text x="244.3" y="67">12 Ohm</text>
<text x="32" y="75.7">AD620ANZ</text>
<text x="56" y="72.6">22k Ohm</text>
<text x="65.4" y="73.7">220 nF</text>
<text x="67.2" y="77">R4</text>
<text x="77.1" y="73.7">10 uF</text>
<text x="100.8" y="74.1">C3</text>
<text x="113.8" y="74.1">C5</text>
<text x="145.5" y="77">R7</text>
<text x="153.7" y="73.7">180k Ohm</text>
<text x="156.7" y="77">R9</text>
<text x="168.1" y="72">25 nF</text>
<text x="188.9" y="73.7">1 uF</text>
<text x="210.9" y="75.7">220 nF</text>
<text x="214.7" y="73.9">C9</text>
<text x="233.3" y="73.9">SENS</text>
<text x="248.2" y="73.9">R16</text>
<text x="248.2" y="75.7">220 Ohm</text>
<text x="67.2" y="80.1">220 Ohm</text>
<text x="100.8" y="79.3">220 nF</text>
<text x="110.8" y="83">R5</text>
<text x="113.8" y="79.3">220 nF</text>
<text x="145.5" y="80.1">180k Ohm</text>
<text x="154.9" y="83">C6</text>
<text x="156.7" y="80.1">100k Ohm</text>
<text x="214.5" y="78.9">R12</text>
<text x="214.5" y="81.9">100k Ohm</text>
<text x="110.8" y="84.9">47k Ohm</text>
<text x="155" y="85.1">100 nF</text>
<text x="205.4" y="85.1">R14</text>
<text x="212.8" y="85.1">R13</text>
<text x="212.8" y="87">220 Ohm</text>
<text x="233.3" y="85.1">Grove sensor</text>
<text x="205.4" y="90.7">1k Ohm</text>
</g>
<text font-size="1.4" fill="#0e0e0e" x="190.5" y="77.7">R10</text>
<text font-size="1" fill="#0e0e0e" x="190.5" y="79.6">1M Ohm</text>
</svg>
